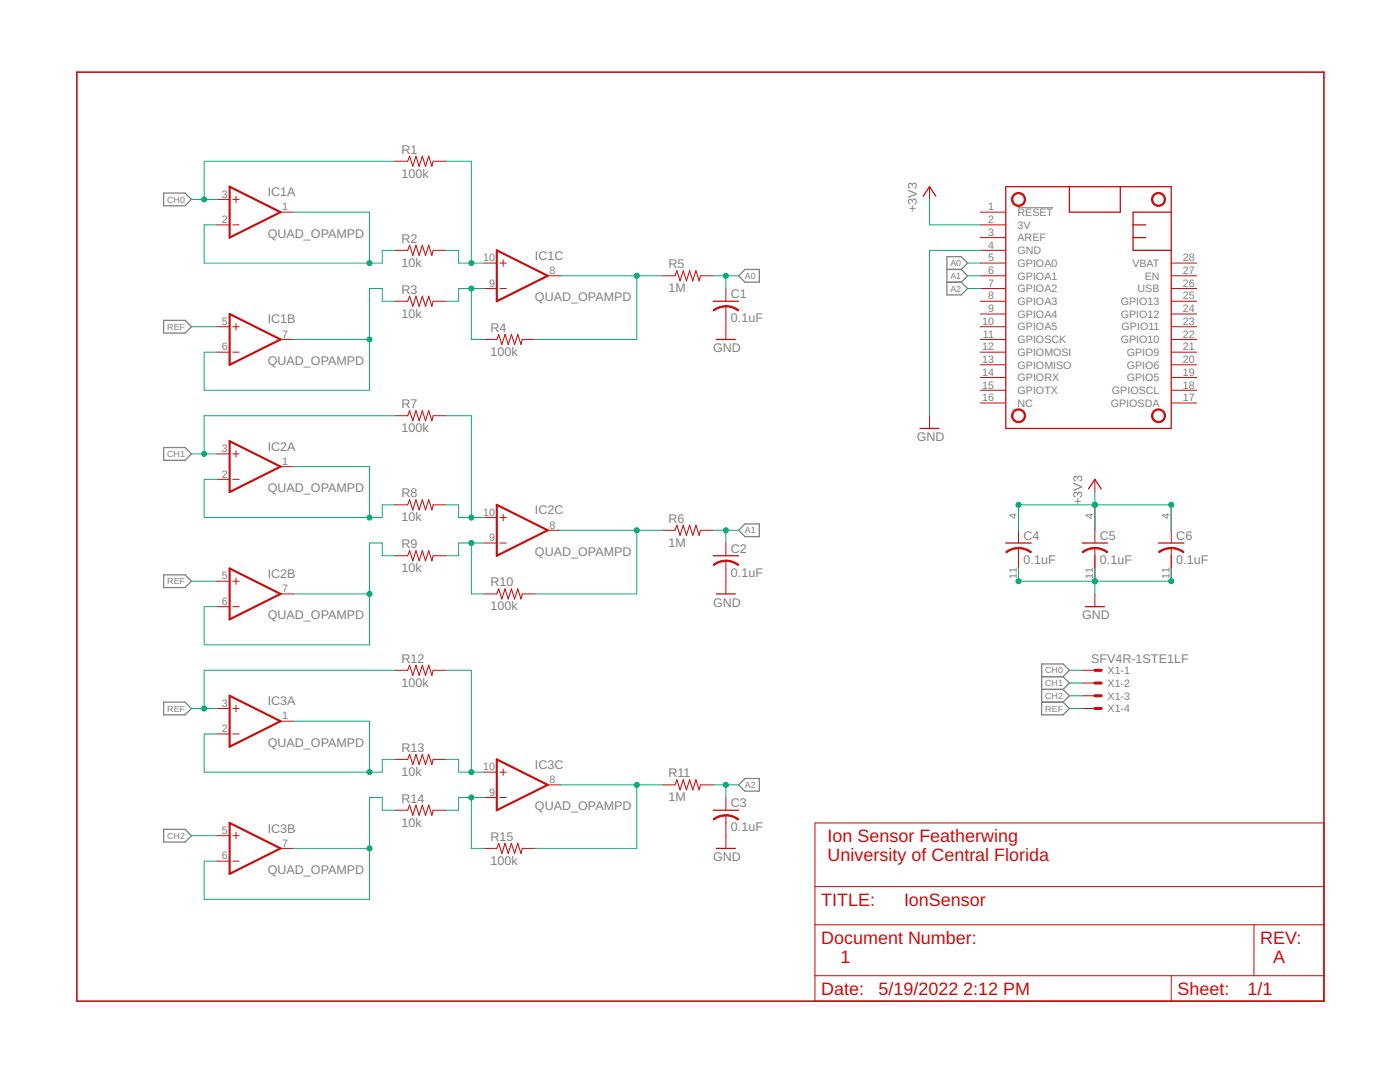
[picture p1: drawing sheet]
<svg xmlns="http://www.w3.org/2000/svg" width="279mm" height="216mm" viewBox="0 0 279 216" stroke-linecap="round" stroke-linejoin="round" font-family="sans-serif">
<path d="M203.1 41.4h7.1" fill="none" stroke="#808080" stroke-width=".2"/>
<g fill="none" stroke="#808080" stroke-width=".25">
<path d="M32.7 38.5h4.2l1.3 1.3-1.3 1.3h-4.2zM148.7 53.8h2.8v2.5h-2.8l-1.3-1.3zM189 53.8h2.8M189 56.3h2.8M191.8 53.8l1.3-1.3-1.3-1.3h-2.8v7.6h2.8l1.3-1.2-1.3-1.3M191.8 53.8l1.3 1.2-1.3 1.3M32.7 63.9h4.2l1.3 1.3-1.3 1.3h-4.2zM32.7 89.3h4.2l1.3 1.3-1.3 1.2h-4.2zM32.7 114.7h4.2l1.3 1.3-1.3 1.2h-4.2zM147.4 105.8l1.3-1.3h2.8v2.6h-2.8zM207.9 135h4.3M207.9 137.6h4.3"/>
<path d="M212.2 135l1.2-1.2-1.2-1.3h-4.3v7.6M212.2 135l1.2 1.3-1.2 1.3M212.2 137.6l1.2 1.2-1.2 1.3M32.7 140.1h4.2l1.3 1.3-1.3 1.2h-4.2zM147.4 156.6l1.3-1.3h2.8v2.6h-2.8zM207.9 140.1h4.3l1.2 1.3-1.2 1.2h-4.3zM32.7 165.5h4.2l1.3 1.3-1.3 1.2h-4.2z"/>
</g>
<path d="M15.3 14.4h248.9v185.4h-248.9z" fill="none" stroke="#c90d0c" stroke-width=".32"/>
<g fill="none" stroke="#c90d0c" stroke-width=".2">
<path d="M43.3 39.8h2.5M46.5 39.8h1.2M47.1 39.2v1.2M78.8 32.2h2.6M86.4 32.2h2.6M185.5 37.3v2.5M43.3 44.9h2.5M46.5 44.9h1.2M56 42.3h2.5M78.8 50h2.6M86.4 50h2.6M96.6 52.5h2.5"/>
<path d="M96.6 57.6h2.5M99.8 52.5h1.2M99.8 57.6h1.2M100.4 51.9v1.2M109.3 55h2.5M132.2 55h2.5M139.8 55h2.5M144.9 57.6v2.5M195.6 42.3h5.1M195.6 44.9h5.1M195.6 47.4h5.1M195.6 50h5.1"/>
<path d="M195.6 52.5h5.1M195.6 55h5.1M195.6 57.6h5.1M233.7 52.5h5.1M233.7 55h5.1M233.7 57.6h5.1M43.3 65.2h2.5M43.3 70.3h2.5M46.5 65.2h1.2M46.5 70.3h1.2M47.1 64.6v1.2M56 67.7h2.5"/>
<path d="M78.8 60.1h2.6M86.4 60.1h2.6M96.6 67.7h2.5M104.2 67.7h2.6M144.9 61.1v6.6M195.6 60.1h5.1M195.6 62.7h5.1M195.6 65.2h5.1M195.6 67.7h5.1M195.6 70.3h5.1M195.6 72.8h5.1M195.6 75.3h5.1"/>
<path d="M195.6 77.9h5.1M233.7 60.1h5.1M233.7 62.7h5.1M233.7 65.2h5.1M233.7 67.7h5.1M233.7 70.3h5.1M233.7 72.8h5.1M233.7 75.3h5.1M233.7 77.9h5.1M43.3 90.6h2.5M43.3 95.7h2.5M46.5 90.6h1.2"/>
<path d="M46.5 95.7h1.2M47.1 89.9v1.3M56 93.1h2.5M78.8 83h2.6M86.4 83h2.6M185.5 83v2.5M195.6 80.4h5.1M218.5 95.7v2.5M233.7 80.4h5.1M43.3 116h2.5M46.5 116h1.2M47.1 115.3v1.3"/>
<path d="M56 118.5h2.5M78.8 100.7h2.6M78.8 110.9h2.6M86.4 100.7h2.6M86.4 110.9h2.6M96.6 118.5h2.5M96.6 103.3h2.5M96.6 108.4h2.5M99.8 103.3h1.2M99.8 108.4h1.2M100.4 102.6v1.3M104.2 118.5h2.6"/>
<path d="M109.3 105.8h2.5M132.2 105.8h2.5M139.8 105.8h2.5M144.9 108.4v2.5M144.9 111.9v6.6M203.3 100.7v7.7M203.3 109.4v6.6M218.5 100.7v7.7M218.5 109.4v6.6M218.5 118.5v2.6M233.7 100.7v7.7M233.7 109.4v6.6"/>
<path d="M43.3 121.1h2.5M46.5 121.1h1.2M78.8 133.8h2.6M86.4 133.8h2.6M216 133.8h2.5M216 136.3h2.5M216 138.8h2.5M43.3 141.4h2.5M43.3 146.5h2.5M46.5 141.4h1.2M46.5 146.5h1.2M47.1 140.7v1.3"/>
<path d="M56 143.9h2.5M78.8 151.5h2.6M86.4 151.5h2.6M96.6 154.1h2.5M96.6 159.1h2.5M99.8 154.1h1.2M99.8 159.1h1.2M100.4 153.4v1.3M109.3 156.6h2.5M132.2 156.6h2.5M139.8 156.6h2.5M144.9 159.1v2.6"/>
<path d="M216 141.4h2.5M43.3 166.8h2.5M43.3 171.8h2.5M46.5 166.8h1.2M46.5 171.8h1.2M47.1 166.1v1.3M56 169.3h2.5M78.8 161.7h2.6M86.4 161.7h2.6M96.6 169.3h2.5M104.2 169.3h2.6M144.9 162.7v6.6"/>
<path d="M162.6 164.2h101.6v35.6h-101.6zM162.6 176.9h101.6M162.6 184.5h101.6M162.6 194.7h101.6M233.7 194.7v5.1M250.3 184.5v10.2"/>
</g>
<g fill="none" stroke="#c90d0c" stroke-width=".25">
<path d="M184.2 39.2l1.3-1.9 1.3 1.9M200.7 37.3h33v48.2h-33zM213.4 37.3v5h10.2v-5M226.1 44.9h2.6M226.1 47.4h2.6M233.7 42.3h-7.6v7.7h7.6M142.3 60.1h5.1M143 67.7h3.8M183.6 85.5h3.8M217.2 97.6l1.3-1.9 1.3 1.9M142.3 110.9h5.1M143 118.5h3.8"/>
<path d="M200.7 108.4h5.1M216 108.4h5M231.2 108.4h5.1M216.6 121.1h3.8M142.3 161.7h5.1M143 169.3h3.8"/>
</g>
<g fill="#c90d0c" stroke="#c90d0c" stroke-width=".2">
<path d="M230.2 82a1.4 1.4 0 0 1 2.2 .2 1.4 1.4 0 0 1-.8 2.1 1.4 1.4 0 0 1-1.8-1.3h.3a1.15 1.15 0 0 1 1.6-1.1 1.15 1.15 0 0 1 .3 1.9 1.15 1.15 0 0 1-1.9-.6v-.2h-.3z" fill-rule="evenodd"/>
<path d="M202.2 82a1.4 1.4 0 0 1 2.3 .2 1.4 1.4 0 0 1-.9 2.1 1.4 1.4 0 0 1-1.7-1.3h.2a1.15 1.15 0 0 1 1.6-1.1 1.15 1.15 0 0 1 .3 1.9 1.15 1.15 0 0 1-1.8-.6l-.1-.2h-.2z" fill-rule="evenodd"/>
<path d="M202.2 38.8a1.4 1.4 0 0 1 2.3 .3 1.4 1.4 0 0 1-.9 2.1 1.4 1.4 0 0 1-1.7-1.4h.2a1.15 1.15 0 0 1 1.6-1.1 1.15 1.15 0 0 1 .3 1.9 1.15 1.15 0 0 1-1.8-.5l-.1-.3h-.2z" fill-rule="evenodd"/>
<path d="M230.2 38.8a1.39 1.39 0 0 1 2.2 .3 1.39 1.39 0 0 1-.8 2 1.39 1.39 0 0 1-1.8-1.3h.3a1.15 1.15 0 0 1 1.6-1.1 1.15 1.15 0 0 1 .3 1.9 1.15 1.15 0 0 1-1.9-.5v-.3h-.3z" fill-rule="evenodd"/>
<path d="M144.9 61l1.3 .2 1.2 .6-.1 .3-.9-.6-1.5-.3z" fill-rule="evenodd"/>
<path d="M142.3 61.8l1.2-.6 1.4-.2v.3l-1.1 .1-1.3 .7z" fill-rule="evenodd"/>
<path d="M144.9 111.8l1.3 .2 1.2 .6-.1 .2-.9-.5-1.5-.3z" fill-rule="evenodd"/>
<path d="M142.3 112.6l1.2-.6 1.4-.2v.2l-1.1 .2-1.3 .6z" fill-rule="evenodd"/>
<path d="M144.9 162.6l1.3 .2 1.2 .6-.1 .2-.9-.5-1.5-.3z" fill-rule="evenodd"/>
<path d="M142.3 163.4l1.2-.6 1.4-.2v.2l-1.5 .3-.9 .5z" fill-rule="evenodd"/>
<path d="M203.3 109.2l1.3 .3 1.2 .6-.1 .2-1.4-.7-1-.1z" fill-rule="evenodd"/>
<path d="M200.7 110.1l1.2-.6 1.4-.3v.3l-1.1 .1-1.3 .7z" fill-rule="evenodd"/>
<path d="M218.5 109.2l1.4 .3 1.2 .6-.2 .2-1.4-.7-1-.1z" fill-rule="evenodd"/>
<path d="M216 110.1l1.2-.6 1.3-.3v.3l-1 .1-1.4 .7z" fill-rule="evenodd"/>
<path d="M233.7 109.2l1.4 .3 1.2 .6-.1 .2-1.4-.7-1.1-.1z" fill-rule="evenodd"/>
<path d="M231.2 110.1l1.2-.6 1.3-.3v.3l-1 .1-1.3 .7z" fill-rule="evenodd"/>
</g>
<path d="M45.8 37.3l10.2 5-10.2 5.1zM99.1 50l10.2 5-10.2 5.1zM45.8 62.7l10.2 5-10.2 5.1zM45.8 88l10.2 5.1-10.2 5.1zM45.8 113.4l10.2 5.1-10.2 5.1zM99.1 100.7l10.2 5.1-10.2 5.1zM45.8 138.8l10.2 5.1-10.2 5.1zM99.1 151.5l10.2 5.1-10.2 5.1zM45.8 164.2l10.2 5.1-10.2 5.1z" fill="none" stroke="#c90d0c" stroke-width=".42"/>
<g fill="none" stroke="#c90d0c" stroke-width=".21">
<path d="M81.4 32.2l.3-1 .7 2 .6-2 .7 2 .6-2 .6 2 .7-2 .6 2 .2-1M81.4 50l.3-1.1 .7 2.1 .6-2.1 .7 2.1 .6-2.1 .6 2.1 .7-2.1 .6 2.1 .2-1M134.7 55l.4-1 .6 2 .7-2 .6 2 .6-2 .7 2 .6-2 .6 2 .3-1M81.4 60.1l.3-1 .7 2 .6-2 .7 2 .6-2 .6 2 .7-2 .6 2 .2-1M99.1 67.7l.4-1 .7 2 .6-2 .6 2 .7-2 .6 2 .6-2 .7 2 .2-1M81.4 83l.3-1.1 .7 2.1 .6-2.1 .7 2.1 .6-2.1 .6 2.1 .7-2.1 .6 2.1 .2-1M81.4 100.7l.3-1 .7 2 .6-2 .7 2 .6-2 .6 2 .7-2 .6 2 .2-1M81.4 110.9l.3-1 .7 2 .6-2 .7 2 .6-2 .6 2 .7-2 .6 2 .2-1M99.1 118.5l.4-1 .7 2 .6-2 .6 2 .7-2 .6 2 .6-2 .7 2 .2-1M134.7 105.8l.4-1 .6 2 .7-2 .6 2 .6-2 .7 2 .6-2 .6 2 .3-1M81.4 133.8l.3-1.1 .7 2.1 .6-2.1 .7 2.1 .6-2.1 .6 2.1 .7-2.1 .6 2.1 .2-1M81.4 151.5l.3-1 .7 2 .6-2 .7 2 .6-2 .6 2 .7-2 .6 2 .2-1"/>
<path d="M134.7 156.6l.4-1 .6 2 .7-2 .6 2 .6-2 .7 2 .6-2 .6 2 .3-1M81.4 161.7l.3-1 .7 2 .6-2 .7 2 .6-2 .6 2 .7-2 .6 2 .2-1M99.1 169.3l.4-1 .7 2 .6-2 .6 2 .7-2 .6 2 .6-2 .7 2 .2-1"/>
</g>
<path d="M218.5 133.8h1.3M218.5 136.3h1.3M218.5 138.8h1.3M218.5 141.4h1.3" fill="none" stroke="#c90d0c" stroke-width=".61"/>
<g fill="none" stroke="#0dab76" stroke-width=".2">
<path d="M38.2 39.8h5.1M78.8 32.2h-38.1v7.6M89 32.2h5.1v20.3M185.5 39.8v5.1h10.1M43.3 44.9h-2.6v7.6h35.6v-2.5h2.5M58.5 42.3h15.2v10.2M89 50h2.5v2.5h5.1M94.1 57.6v10.1h2.5M96.6 57.6h-5.1v2.5h-2.5M111.8 55h20.4M127.1 55v12.7h-20.3M142.3 55h5.1"/>
<path d="M144.9 55v2.6M193.1 52.5h2.5M193.1 55h2.5M193.1 57.6h2.5M195.6 50h-10.1v33M38.2 65.2h5.1M58.5 67.7h15.2M78.8 60.1h-2.5v-2.5h-2.6v20.3h-33v-7.6h2.6M38.2 90.6h5.1M43.3 95.7h-2.6v7.6h35.6v-2.6h2.5M58.5 93.1h15.2v10.2M78.8 83h-38.1v7.6"/>
<path d="M89 83h5.1v20.3M218.5 98.2v7.6M38.2 116h5.1M58.5 118.5h15.2M78.8 110.9h-2.5v-2.5h-2.6v20.3h-33v-7.6h2.6M89 100.7h2.5v2.6h5.1M94.1 108.4v10.1h2.5M96.6 108.4h-5.1v2.5h-2.5M111.8 105.8h20.4M127.1 105.8v12.7h-20.3M142.3 105.8h5.1M144.9 105.8v2.6"/>
<path d="M203.3 113.4v2.6h30.4v-2.6M203.3 105.8v-5.1h30.4v5.1M218.5 113.4v5.1M78.8 133.8h-38.1v7.6M89 133.8h5.1v20.3M213.4 133.8h2.6M213.4 136.3h2.6M213.4 138.8h2.6M38.2 141.4h5.1M43.3 146.5h-2.6v7.6h35.6v-2.6h2.5M58.5 143.9h15.2v10.2M89 151.5h2.5v2.6h5.1"/>
<path d="M94.1 159.1v10.2h2.5M96.6 159.1h-5.1v2.6h-2.5M111.8 156.6h20.4M127.1 156.6v12.7h-20.3M142.3 156.6h5.1M144.9 156.6v2.5M213.4 141.4h2.6M38.2 166.8h5.1M58.5 169.3h15.2M78.8 161.7h-2.5v-2.6h-2.6v20.4h-33v-7.7h2.6"/>
</g>
<g fill="#0dab76" stroke="#0dab76" stroke-width=".2">
<circle cx="218.5" cy="116" r=".51"/>
<circle cx="233.7" cy="116" r=".51"/>
<circle cx="203.3" cy="116" r=".51"/>
<circle cx="218.5" cy="100.7" r=".51"/>
<circle cx="203.3" cy="100.7" r=".51"/>
<circle cx="233.7" cy="100.7" r=".51"/>
<circle cx="144.9" cy="55" r=".51"/>
<circle cx="144.9" cy="105.8" r=".51"/>
<circle cx="144.9" cy="156.6" r=".51"/>
<circle cx="73.7" cy="52.5" r=".51"/>
<circle cx="73.7" cy="67.7" r=".51"/>
<circle cx="94.1" cy="52.5" r=".51"/>
<circle cx="94.1" cy="57.6" r=".51"/>
<circle cx="127.1" cy="55" r=".51"/>
<circle cx="40.7" cy="39.8" r=".51"/>
<circle cx="40.7" cy="141.4" r=".51"/>
<circle cx="73.7" cy="103.3" r=".51"/>
<circle cx="73.7" cy="118.5" r=".51"/>
<circle cx="94.1" cy="103.3" r=".51"/>
<circle cx="94.1" cy="108.4" r=".51"/>
<circle cx="127.1" cy="105.8" r=".51"/>
<circle cx="73.7" cy="154.1" r=".51"/>
<circle cx="73.7" cy="169.3" r=".51"/>
<circle cx="94.1" cy="154.1" r=".51"/>
<circle cx="94.1" cy="159.1" r=".51"/>
<circle cx="127.1" cy="156.6" r=".51"/>
<circle cx="40.7" cy="90.6" r=".51"/>
</g>
<g font-size="3.6" fill="#c90d0c">
<text x="165.2" y="168">Ion Sensor Featherwing</text>
<text x="165.2" y="171.8">University of Central Florida</text>
<text x="163.9" y="180.7">TITLE:</text>
<text x="180.4" y="180.7">IonSensor</text>
<text x="163.9" y="188.3">Document Number:</text>
<text x="251.5" y="188.3">REV:</text>
<text x="167.7" y="192.2">1</text>
<text x="254.1" y="192.2">A</text>
<text x="163.9" y="198.5">Date:</text>
<text x="175.3" y="198.5">5/19/2022</text>
<text x="192.2" y="198.5">2:12 PM</text>
<text x="235" y="198.5">Sheet:</text>
<text x="249" y="198.5">1/1</text>
</g>
<g font-size="2.5" fill="#808080">
<text x="80.1" y="35.5">100k</text>
<text x="80.1" y="30.7">R1</text>
<text x="53.4" y="39.2">IC1A</text>
<text x="53.4" y="47.4">QUAD_OPAMPD</text>
<text x="183" y="42.3" transform="rotate(-90 183 42.3)">+3V3</text>
<text x="80.1" y="53.2">10k</text>
<text x="80.1" y="48.4">R2</text>
<text x="106.8" y="51.9">IC1C</text>
<text x="133.4" y="53.5">R5</text>
<text x="80.1" y="58.6">R3</text>
<text x="133.4" y="58.3">1M</text>
<text x="145.9" y="59.5">C1</text>
<text x="53.4" y="64.5">IC1B</text>
<text x="80.1" y="63.4">10k</text>
<text x="106.8" y="60.1">QUAD_OPAMPD</text>
<text x="145.9" y="64.3">0.1uF</text>
<text x="97.9" y="71">100k</text>
<text x="97.9" y="66.2">R4</text>
<text x="142.3" y="70.3">GND</text>
<text x="53.4" y="72.8">QUAD_OPAMPD</text>
<text x="80.1" y="81.5">R7</text>
<text x="53.4" y="89.9">IC2A</text>
<text x="80.1" y="86.3">100k</text>
<text x="183" y="88">GND</text>
<text x="53.4" y="98.2">QUAD_OPAMPD</text>
<text x="80.1" y="99.2">R8</text>
<text x="216" y="100.7" transform="rotate(-90 216 100.7)">+3V3</text>
<text x="80.1" y="104">10k</text>
<text x="106.8" y="102.6">IC2C</text>
<text x="133.4" y="104.3">R6</text>
<text x="204.3" y="107.7">C4</text>
<text x="219.5" y="107.7">C5</text>
<text x="234.8" y="107.7">C6</text>
<text x="80.1" y="109.4">R9</text>
<text x="106.8" y="110.9">QUAD_OPAMPD</text>
<text x="133.4" y="109.1">1M</text>
<text x="145.9" y="110.3">C2</text>
<text x="204.3" y="112.5">0.1uF</text>
<text x="219.5" y="112.5">0.1uF</text>
<text x="234.8" y="112.5">0.1uF</text>
<text x="53.4" y="115.3">IC2B</text>
<text x="80.1" y="114.2">10k</text>
<text x="97.9" y="117">R10</text>
<text x="145.9" y="115.1">0.1uF</text>
<text x="53.4" y="123.6">QUAD_OPAMPD</text>
<text x="97.9" y="121.8">100k</text>
<text x="142.3" y="121.1">GND</text>
<text x="216" y="123.6">GND</text>
<text x="80.1" y="137">100k</text>
<text x="80.1" y="132.2">R12</text>
<text x="217.7" y="132.4">SFV4R-1STE1LF</text>
<text x="53.4" y="140.7">IC3A</text>
<text x="53.4" y="149">QUAD_OPAMPD</text>
<text x="80.1" y="154.8">10k</text>
<text x="80.1" y="150">R13</text>
<text x="106.8" y="153.4">IC3C</text>
<text x="133.4" y="155.1">R11</text>
<text x="80.1" y="160.2">R14</text>
<text x="106.8" y="161.7">QUAD_OPAMPD</text>
<text x="133.4" y="159.9">1M</text>
<text x="145.9" y="161">C3</text>
<text x="53.4" y="166.1">IC3B</text>
<text x="80.1" y="165">10k</text>
<text x="97.9" y="167.8">R15</text>
<text x="145.9" y="165.9">0.1uF</text>
<text x="97.9" y="172.6">100k</text>
<text x="142.3" y="171.8">GND</text>
<text x="53.4" y="174.4">QUAD_OPAMPD</text>
</g>
<g font-size="2.1" fill="#808080">
<text x="44.3" y="39.4">3</text>
<text x="56.3" y="42">1</text>
<text x="197.2" y="42">1</text>
<text x="44.3" y="44.5">2</text>
<text x="197.2" y="44.5">2</text>
<text x="197.2" y="47.1">3</text>
<text x="203.1" y="43.1">RESET</text>
<text x="203.1" y="45.6">3V</text>
<text x="96.4" y="52.1">10</text>
<text x="197.2" y="49.6">4</text>
<text x="197.2" y="52.1">5</text>
<text x="203.1" y="48.2">AREF</text>
<text x="203.1" y="50.7">GND</text>
<text x="203.1" y="53.2">GPIOA0</text>
<text x="226" y="53.2">VBAT</text>
<text x="236.1" y="52.1">28</text>
<text x="97.6" y="57.2">9</text>
<text x="109.7" y="54.7">8</text>
<text x="197.2" y="54.7">6</text>
<text x="197.2" y="57.2">7</text>
<text x="197.2" y="59.7">8</text>
<text x="203.1" y="55.8">GPIOA1</text>
<text x="203.1" y="58.3">GPIOA2</text>
<text x="227" y="58.3">USB</text>
<text x="228.4" y="55.8">EN</text>
<text x="236.1" y="59.7">25</text>
<text x="236.1" y="54.7">27</text>
<text x="236.1" y="57.2">26</text>
<text x="44.3" y="64.8">5</text>
<text x="196" y="64.8">10</text>
<text x="197.2" y="62.3">9</text>
<text x="203.1" y="60.9">GPIOA3</text>
<text x="203.1" y="63.4">GPIOA4</text>
<text x="203.1" y="65.9">GPIOA5</text>
<text x="223.7" y="63.4">GPIO12</text>
<text x="223.7" y="60.9">GPIO13</text>
<text x="223.8" y="65.9">GPIO11</text>
<text x="236.1" y="64.8">23</text>
<text x="236.1" y="62.3">24</text>
<text x="44.3" y="69.9">6</text>
<text x="56.3" y="67.4">7</text>
<text x="196" y="69.9">12</text>
<text x="196.2" y="67.4">11</text>
<text x="203.1" y="68.5">GPIOSCK</text>
<text x="203.1" y="71">GPIOMOSI</text>
<text x="223.7" y="68.5">GPIO10</text>
<text x="224.9" y="71">GPIO9</text>
<text x="236.1" y="69.9">21</text>
<text x="236.1" y="67.4">22</text>
<text x="196" y="72.4">13</text>
<text x="196" y="75">14</text>
<text x="196" y="77.5">15</text>
<text x="203.1" y="73.6">GPIOMISO</text>
<text x="203.1" y="76.1">GPIORX</text>
<text x="224.9" y="76.1">GPIO5</text>
<text x="224.9" y="73.6">GPIO6</text>
<text x="236.1" y="77.5">18</text>
<text x="236.1" y="75">19</text>
<text x="236.1" y="72.4">20</text>
<text x="196" y="80.1">16</text>
<text x="203.1" y="78.6">GPIOTX</text>
<text x="203.1" y="81.2">NC</text>
<text x="221.7" y="81.2">GPIOSDA</text>
<text x="221.9" y="78.6">GPIOSCL</text>
<text x="236.1" y="80.1">17</text>
<text x="44.3" y="95.3">2</text>
<text x="44.3" y="90.2">3</text>
<text x="56.3" y="92.8">1</text>
<text x="96.4" y="102.9">10</text>
<text x="97.6" y="108">9</text>
<text x="109.7" y="105.5">8</text>
<text x="202.9" y="103.5" transform="rotate(-90 202.9 103.5)">4</text>
<text x="218.2" y="103.5" transform="rotate(-90 218.2 103.5)">4</text>
<text x="233.4" y="103.5" transform="rotate(-90 233.4 103.5)">4</text>
<text x="44.3" y="115.6">5</text>
<text x="56.3" y="118.2">7</text>
<text x="202.9" y="115.5" transform="rotate(-90 202.9 115.5)">11</text>
<text x="218.2" y="115.5" transform="rotate(-90 218.2 115.5)">11</text>
<text x="233.4" y="115.5" transform="rotate(-90 233.4 115.5)">11</text>
<text x="44.3" y="120.7">6</text>
<text x="221" y="134.5">X1-1</text>
<text x="221" y="137">X1-2</text>
<text x="44.3" y="141">3</text>
<text x="56.3" y="143.5">1</text>
<text x="221" y="139.6">X1-3</text>
<text x="221" y="142.1">X1-4</text>
<text x="44.3" y="146.1">2</text>
<text x="96.4" y="153.7">10</text>
<text x="97.6" y="158.8">9</text>
<text x="109.7" y="156.2">8</text>
<text x="44.3" y="166.4">5</text>
<text x="44.3" y="171.5">6</text>
<text x="56.3" y="168.9">7</text>
</g>
<g font-size="1.8" fill="#808080">
<text x="33.4" y="40.4">CH0</text>
<text x="189.7" y="53.1">A0</text>
<text x="148.7" y="55.7">A0</text>
<text x="189.7" y="55.7">A1</text>
<text x="189.7" y="58.2">A2</text>
<text x="33.4" y="65.8">REF</text>
<text x="33.4" y="91.2">CH1</text>
<text x="148.7" y="106.4">A1</text>
<text x="33.4" y="116.6">REF</text>
<text x="208.6" y="134.4">CH0</text>
<text x="208.6" y="136.9">CH1</text>
<text x="33.4" y="142">REF</text>
<text x="208.6" y="139.5">CH2</text>
<text x="208.6" y="142">REF</text>
<text x="148.7" y="157.2">A2</text>
<text x="33.4" y="167.4">CH2</text>
</g>
</svg>
